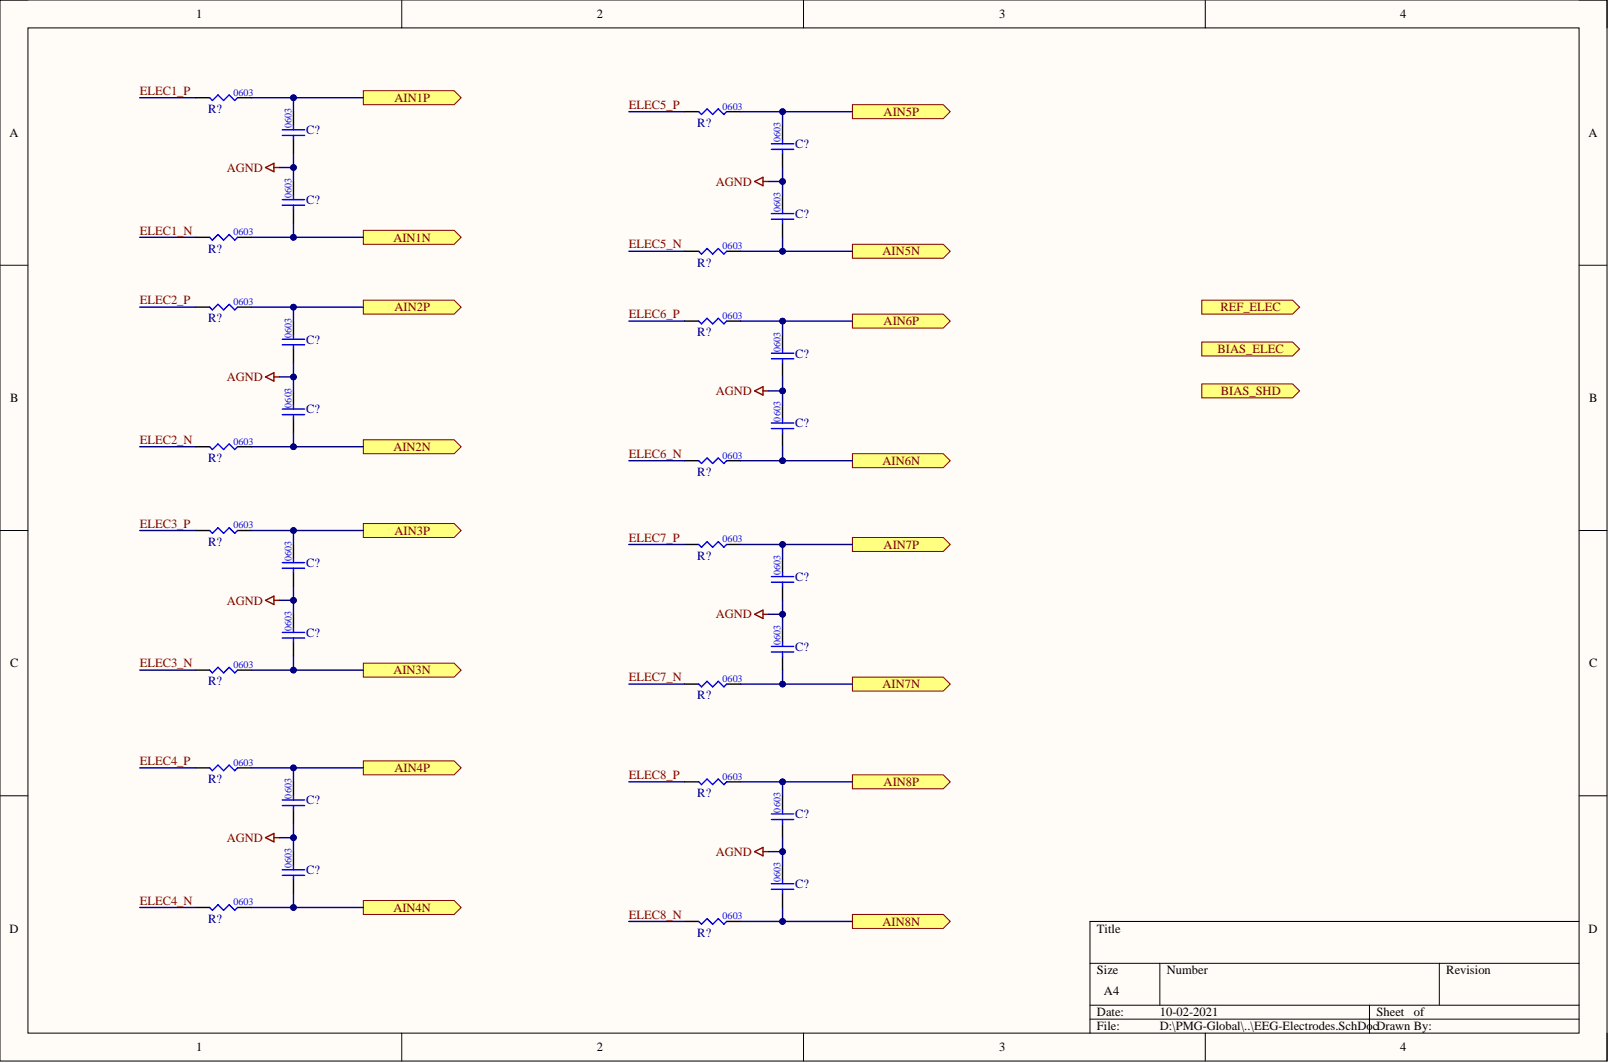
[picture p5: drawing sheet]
<svg xmlns="http://www.w3.org/2000/svg" width="292mm" height="193mm" viewBox="0 0 292 193" stroke-linecap="round" stroke-linejoin="round" font-family="sans-serif">
<path d="M0 0h291.7v192.6h-291.7z" fill-rule="evenodd" fill="#fffcf8"/>
<path d="M0 0h291.7v192.6h-291.7z" fill="none" stroke="#000" stroke-width=".18"/>
<path d="M5.1 5.1h281.6v182.4h-281.6z" fill-rule="evenodd" fill="#fffcf8"/>
<g fill="none" stroke="#000" stroke-width=".18">
<path d="M0 0h5.1M72.9 0v5.1M145.9 0v5.1M218.8 0v5.1M286.7 0h5v5.1M5.1 5.1h281.6v182.4h-281.6zM0 48.2h5.1M286.7 48.2h5M0 96.3h5.1M286.7 96.3h5M0 144.5h5.1M286.7 144.5h5"/>
<path d="M197.9 174.9h88.8M210.6 174.9v7.6M261.3 174.9v7.6M286.7 167.3h-88.8v20.2M72.9 187.5v5.1M145.9 187.5v5.1M197.9 182.5h88.8M197.9 185h88.8M218.8 187.5v5.1M248.6 182.5v5M291.7 187.5v5.1"/>
</g>
<path d="M35.5 17.7h2.6M43.1 17.7h2.6M53.3 20.3v2.5M53.3 25.3v2.6M53.3 32.9v2.6M53.3 38v2.5M35.5 43.1h2.6M43.1 43.1h2.6" fill="none" stroke="#000" stroke-width=".25"/>
<path d="M38.1 17.7l.5 .5 1-1 1 1 1-1 1 1 .5-.5M51.2 37.3h4.1M51.2 36.2h4.1M51.2 24.6h4.1M51.2 23.6h4.1M53.3 22.8v.8M53.3 24.6v.7M53.3 35.5v.7M53.3 37.3v.7M38.1 43.1l.5 .5 1-1 1 1 1-1 1 1 .5-.5" fill="none" stroke="#00f" stroke-width=".25"/>
<path d="M48.2 30.4l1.5-.8v1.6zM49.7 30.4h1" fill="none" stroke="#800000" stroke-width=".25"/>
<path d="M66 16.5h16.4l1.3 1.2-1.3 1.3h-16.4z" fill-rule="evenodd" fill="#ffff80"/>
<path d="M66 16.5h16.4l1.3 1.2-1.3 1.3h-16.4z" fill="none" stroke="#800000" stroke-width=".18"/>
<path d="M66 41.8h16.4l1.3 1.3-1.3 1.2h-16.4z" fill-rule="evenodd" fill="#ffff80"/>
<path d="M66 41.8h16.4l1.3 1.3-1.3 1.2h-16.4z" fill="none" stroke="#800000" stroke-width=".18"/>
<path d="M53.3 27.9v2.5h-2.6" fill="none" stroke="#000080" stroke-width=".25"/>
<circle cx="53.3" cy="30.4" r=".51" fill="#000080"/>
<circle cx="53.3" cy="30.4" r=".51" fill="none" stroke="#000080" stroke-width=".18"/>
<path d="M53.3 17.7v2.6" fill="none" stroke="#000080" stroke-width=".25"/>
<circle cx="53.3" cy="17.7" r=".51" fill="#000080"/>
<circle cx="53.3" cy="17.7" r=".51" fill="none" stroke="#000080" stroke-width=".18"/>
<path d="M53.3 30.4v2.5" fill="none" stroke="#000080" stroke-width=".25"/>
<circle cx="53.3" cy="30.4" r=".51" fill="#000080"/>
<circle cx="53.3" cy="30.4" r=".51" fill="none" stroke="#000080" stroke-width=".18"/>
<path d="M45.7 17.7h20.3" fill="none" stroke="#000080" stroke-width=".25"/>
<circle cx="53.3" cy="17.7" r=".51" fill="#000080"/>
<circle cx="53.3" cy="17.7" r=".51" fill="none" stroke="#000080" stroke-width=".18"/>
<path d="M53.3 40.5v2.6h-7.6" fill="none" stroke="#000080" stroke-width=".25"/>
<circle cx="53.3" cy="43.1" r=".51" fill="#000080"/>
<circle cx="53.3" cy="43.1" r=".51" fill="none" stroke="#000080" stroke-width=".18"/>
<path d="M53.3 43.1h12.7" fill="none" stroke="#000080" stroke-width=".25"/>
<circle cx="53.3" cy="43.1" r=".51" fill="#000080"/>
<circle cx="53.3" cy="43.1" r=".51" fill="none" stroke="#000080" stroke-width=".18"/>
<path d="M25.4 17.7h10.1M25.4 43.1h10.1" fill="none" stroke="#000080" stroke-width=".25"/>
<path d="M35.5 55.8h2.6M43.1 55.8h2.6M53.3 58.3v2.5M53.3 63.4v2.5M53.3 71v2.5M53.3 76v2.6M35.5 81.1h2.6M43.1 81.1h2.6" fill="none" stroke="#000" stroke-width=".25"/>
<path d="M38.1 55.8l.5 .5 1-1.1 1 1.1 1-1.1 1 1.1 .5-.5M51.2 75.3h4.1M51.2 74.3h4.1M51.2 62.6h4.1M51.2 61.6h4.1M53.3 60.8v.8M53.3 62.6v.8M53.3 73.5v.8M53.3 75.3v.7M38.1 81.1l.5 .5 1-1 1 1 1-1 1 1 .5-.5" fill="none" stroke="#00f" stroke-width=".25"/>
<path d="M48.2 68.4l1.5-.7v1.5zM49.7 68.4h1" fill="none" stroke="#800000" stroke-width=".25"/>
<path d="M66 54.5h16.4l1.3 1.3-1.3 1.2h-16.4z" fill-rule="evenodd" fill="#ffff80"/>
<path d="M66 54.5h16.4l1.3 1.3-1.3 1.2h-16.4z" fill="none" stroke="#800000" stroke-width=".18"/>
<path d="M66 79.8h16.4l1.3 1.3-1.3 1.3h-16.4z" fill-rule="evenodd" fill="#ffff80"/>
<path d="M66 79.8h16.4l1.3 1.3-1.3 1.3h-16.4z" fill="none" stroke="#800000" stroke-width=".18"/>
<path d="M53.3 65.9v2.5h-2.6" fill="none" stroke="#000080" stroke-width=".25"/>
<circle cx="53.3" cy="68.4" r=".51" fill="#000080"/>
<circle cx="53.3" cy="68.4" r=".51" fill="none" stroke="#000080" stroke-width=".18"/>
<path d="M53.3 55.8v2.5" fill="none" stroke="#000080" stroke-width=".25"/>
<circle cx="53.3" cy="55.8" r=".51" fill="#000080"/>
<circle cx="53.3" cy="55.8" r=".51" fill="none" stroke="#000080" stroke-width=".18"/>
<path d="M53.3 68.4v2.6" fill="none" stroke="#000080" stroke-width=".25"/>
<circle cx="53.3" cy="68.4" r=".51" fill="#000080"/>
<circle cx="53.3" cy="68.4" r=".51" fill="none" stroke="#000080" stroke-width=".18"/>
<path d="M45.7 55.8h20.3" fill="none" stroke="#000080" stroke-width=".25"/>
<circle cx="53.3" cy="55.8" r=".51" fill="#000080"/>
<circle cx="53.3" cy="55.8" r=".51" fill="none" stroke="#000080" stroke-width=".18"/>
<path d="M53.3 78.6v2.5h-7.6" fill="none" stroke="#000080" stroke-width=".25"/>
<circle cx="53.3" cy="81.1" r=".51" fill="#000080"/>
<circle cx="53.3" cy="81.1" r=".51" fill="none" stroke="#000080" stroke-width=".18"/>
<path d="M53.3 81.1h12.7" fill="none" stroke="#000080" stroke-width=".25"/>
<circle cx="53.3" cy="81.1" r=".51" fill="#000080"/>
<circle cx="53.3" cy="81.1" r=".51" fill="none" stroke="#000080" stroke-width=".18"/>
<path d="M25.4 55.8h10.1M25.4 81.1h10.1" fill="none" stroke="#000080" stroke-width=".25"/>
<path d="M35.5 96.3h2.6M43.1 96.3h2.6M53.3 98.8v2.6M53.3 103.9v2.5M53.3 111.5v2.5M53.3 116.6v2.5M35.5 121.7h2.6M43.1 121.7h2.6" fill="none" stroke="#000" stroke-width=".25"/>
<path d="M38.1 96.3l.5 .5 1-1 1 1 1-1 1 1 .5-.5M51.2 115.8h4.1M51.2 114.8h4.1M51.2 103.1h4.1M51.2 102.1h4.1M53.3 101.4v.7M53.3 103.1v.8M53.3 114v.8M53.3 115.8v.8M38.1 121.7l.5 .5 1-1.1 1 1.1 1-1.1 1 1.1 .5-.5" fill="none" stroke="#00f" stroke-width=".25"/>
<path d="M48.2 109l1.5-.8v1.5zM49.7 109h1" fill="none" stroke="#800000" stroke-width=".25"/>
<path d="M66 95h16.4l1.3 1.3-1.3 1.3h-16.4z" fill-rule="evenodd" fill="#ffff80"/>
<path d="M66 95h16.4l1.3 1.3-1.3 1.3h-16.4z" fill="none" stroke="#800000" stroke-width=".18"/>
<path d="M66 120.4h16.4l1.3 1.3-1.3 1.2h-16.4z" fill-rule="evenodd" fill="#ffff80"/>
<path d="M66 120.4h16.4l1.3 1.3-1.3 1.2h-16.4z" fill="none" stroke="#800000" stroke-width=".18"/>
<path d="M53.3 106.4v2.6h-2.6" fill="none" stroke="#000080" stroke-width=".25"/>
<circle cx="53.3" cy="109" r=".51" fill="#000080"/>
<circle cx="53.3" cy="109" r=".51" fill="none" stroke="#000080" stroke-width=".18"/>
<path d="M53.3 96.3v2.5" fill="none" stroke="#000080" stroke-width=".25"/>
<circle cx="53.3" cy="96.3" r=".51" fill="#000080"/>
<circle cx="53.3" cy="96.3" r=".51" fill="none" stroke="#000080" stroke-width=".18"/>
<path d="M53.3 109v2.5" fill="none" stroke="#000080" stroke-width=".25"/>
<circle cx="53.3" cy="109" r=".51" fill="#000080"/>
<circle cx="53.3" cy="109" r=".51" fill="none" stroke="#000080" stroke-width=".18"/>
<path d="M45.7 96.3h20.3" fill="none" stroke="#000080" stroke-width=".25"/>
<circle cx="53.3" cy="96.3" r=".51" fill="#000080"/>
<circle cx="53.3" cy="96.3" r=".51" fill="none" stroke="#000080" stroke-width=".18"/>
<path d="M53.3 119.1v2.6h-7.6" fill="none" stroke="#000080" stroke-width=".25"/>
<circle cx="53.3" cy="121.7" r=".51" fill="#000080"/>
<circle cx="53.3" cy="121.7" r=".51" fill="none" stroke="#000080" stroke-width=".18"/>
<path d="M53.3 121.7h12.7" fill="none" stroke="#000080" stroke-width=".25"/>
<circle cx="53.3" cy="121.7" r=".51" fill="#000080"/>
<circle cx="53.3" cy="121.7" r=".51" fill="none" stroke="#000080" stroke-width=".18"/>
<path d="M25.4 96.3h10.1M25.4 121.7h10.1" fill="none" stroke="#000080" stroke-width=".25"/>
<path d="M35.5 139.4h2.6M43.1 139.4h2.6M53.3 141.9v2.6M53.3 147v2.5M53.3 154.6v2.5M53.3 159.7v2.5M35.5 164.7h2.6M43.1 164.7h2.6" fill="none" stroke="#000" stroke-width=".25"/>
<path d="M38.1 139.4l.5 .5 1-1 1 1 1-1 1 1 .5-.5M51.2 158.9h4.1M51.2 157.9h4.1M51.2 146.2h4.1M51.2 145.2h4.1M53.3 144.5v.7M53.3 146.2v.8M53.3 157.1v.8M53.3 158.9v.8M38.1 164.7l.5 .5 1-1 1 1 1-1 1 1 .5-.5" fill="none" stroke="#00f" stroke-width=".25"/>
<path d="M48.2 152.1l1.5-.8v1.5zM49.7 152.1h1" fill="none" stroke="#800000" stroke-width=".25"/>
<path d="M66 138.1h16.4l1.3 1.3-1.3 1.3h-16.4z" fill-rule="evenodd" fill="#ffff80"/>
<path d="M66 138.1h16.4l1.3 1.3-1.3 1.3h-16.4z" fill="none" stroke="#800000" stroke-width=".18"/>
<path d="M66 163.5h16.4l1.3 1.2-1.3 1.3h-16.4z" fill-rule="evenodd" fill="#ffff80"/>
<path d="M66 163.5h16.4l1.3 1.2-1.3 1.3h-16.4z" fill="none" stroke="#800000" stroke-width=".18"/>
<path d="M53.3 149.5v2.6h-2.6" fill="none" stroke="#000080" stroke-width=".25"/>
<circle cx="53.3" cy="152.1" r=".51" fill="#000080"/>
<circle cx="53.3" cy="152.1" r=".51" fill="none" stroke="#000080" stroke-width=".18"/>
<path d="M53.3 139.4v2.5" fill="none" stroke="#000080" stroke-width=".25"/>
<circle cx="53.3" cy="139.4" r=".51" fill="#000080"/>
<circle cx="53.3" cy="139.4" r=".51" fill="none" stroke="#000080" stroke-width=".18"/>
<path d="M53.3 152.1v2.5" fill="none" stroke="#000080" stroke-width=".25"/>
<circle cx="53.3" cy="152.1" r=".51" fill="#000080"/>
<circle cx="53.3" cy="152.1" r=".51" fill="none" stroke="#000080" stroke-width=".18"/>
<path d="M45.7 139.4h20.3" fill="none" stroke="#000080" stroke-width=".25"/>
<circle cx="53.3" cy="139.4" r=".51" fill="#000080"/>
<circle cx="53.3" cy="139.4" r=".51" fill="none" stroke="#000080" stroke-width=".18"/>
<path d="M53.3 162.2v2.5h-7.6" fill="none" stroke="#000080" stroke-width=".25"/>
<circle cx="53.3" cy="164.7" r=".51" fill="#000080"/>
<circle cx="53.3" cy="164.7" r=".51" fill="none" stroke="#000080" stroke-width=".18"/>
<path d="M53.3 164.7h12.7" fill="none" stroke="#000080" stroke-width=".25"/>
<circle cx="53.3" cy="164.7" r=".51" fill="#000080"/>
<circle cx="53.3" cy="164.7" r=".51" fill="none" stroke="#000080" stroke-width=".18"/>
<path d="M25.4 139.4h10.1M25.4 164.7h10.1" fill="none" stroke="#000080" stroke-width=".25"/>
<path d="M124.3 20.3h2.5M131.9 20.3h2.6M142.1 22.8v2.5M142.1 27.9v2.5M142.1 35.5v2.5M124.3 45.6h2.5M131.9 45.6h2.6M142.1 40.5v2.6" fill="none" stroke="#000" stroke-width=".25"/>
<path d="M126.8 20.3l.6 .5 1-1 1 1 1-1 1 1 .5-.5M140 39.8h4.1M140 38.8h4.1M140 27.1h4.1M140 26.1h4.1M142.1 25.3v.8M142.1 27.1v.8M142.1 38v.8M142.1 39.8v.7M126.8 45.6l.6 .5 1-1 1 1 1-1 1 1 .5-.5" fill="none" stroke="#00f" stroke-width=".25"/>
<path d="M137 32.9l1.5-.7v1.5zM138.5 32.9h1" fill="none" stroke="#800000" stroke-width=".25"/>
<path d="M154.8 19h16.4l1.3 1.3-1.3 1.2h-16.4z" fill-rule="evenodd" fill="#ffff80"/>
<path d="M154.8 19h16.4l1.3 1.3-1.3 1.2h-16.4z" fill="none" stroke="#800000" stroke-width=".18"/>
<path d="M154.8 44.3h16.4l1.3 1.3-1.3 1.3h-16.4z" fill-rule="evenodd" fill="#ffff80"/>
<path d="M154.8 44.3h16.4l1.3 1.3-1.3 1.3h-16.4z" fill="none" stroke="#800000" stroke-width=".18"/>
<path d="M142.1 30.4v2.5h-2.6" fill="none" stroke="#000080" stroke-width=".25"/>
<circle cx="142.1" cy="32.9" r=".51" fill="#000080"/>
<circle cx="142.1" cy="32.9" r=".51" fill="none" stroke="#000080" stroke-width=".18"/>
<path d="M142.1 20.3v2.5" fill="none" stroke="#000080" stroke-width=".25"/>
<circle cx="142.1" cy="20.3" r=".51" fill="#000080"/>
<circle cx="142.1" cy="20.3" r=".51" fill="none" stroke="#000080" stroke-width=".18"/>
<path d="M142.1 32.9v2.6" fill="none" stroke="#000080" stroke-width=".25"/>
<circle cx="142.1" cy="32.9" r=".51" fill="#000080"/>
<circle cx="142.1" cy="32.9" r=".51" fill="none" stroke="#000080" stroke-width=".18"/>
<path d="M134.5 20.3h20.3" fill="none" stroke="#000080" stroke-width=".25"/>
<circle cx="142.1" cy="20.3" r=".51" fill="#000080"/>
<circle cx="142.1" cy="20.3" r=".51" fill="none" stroke="#000080" stroke-width=".18"/>
<path d="M142.1 43.1v2.5h-7.6" fill="none" stroke="#000080" stroke-width=".25"/>
<circle cx="142.1" cy="45.6" r=".51" fill="#000080"/>
<circle cx="142.1" cy="45.6" r=".51" fill="none" stroke="#000080" stroke-width=".18"/>
<path d="M142.1 45.6h12.7" fill="none" stroke="#000080" stroke-width=".25"/>
<circle cx="142.1" cy="45.6" r=".51" fill="#000080"/>
<circle cx="142.1" cy="45.6" r=".51" fill="none" stroke="#000080" stroke-width=".18"/>
<path d="M124.3 58.3h2.5M131.9 58.3h2.6M142.1 60.8v2.6M142.1 65.9v2.5M142.1 73.5v2.5M142.1 78.6v2.5M124.3 83.6h2.5M131.9 83.6h2.6" fill="none" stroke="#000" stroke-width=".25"/>
<path d="M126.8 58.3l.6 .5 1-1 1 1 1-1 1 1 .5-.5M140 77.8h4.1M140 76.8h4.1M140 65.1h4.1M140 64.1h4.1M142.1 63.4v.7M142.1 65.1v.8M142.1 76v.8M142.1 77.8v.8M126.8 83.6l.6 .5 1-1 1 1 1-1 1 1 .5-.5" fill="none" stroke="#00f" stroke-width=".25"/>
<path d="M137 71l1.5-.8v1.5zM138.5 71h1" fill="none" stroke="#800000" stroke-width=".25"/>
<path d="M154.8 57h16.4l1.3 1.3-1.3 1.3h-16.4z" fill-rule="evenodd" fill="#ffff80"/>
<path d="M154.8 57h16.4l1.3 1.3-1.3 1.3h-16.4z" fill="none" stroke="#800000" stroke-width=".18"/>
<path d="M154.8 82.4h16.4l1.3 1.2-1.3 1.3h-16.4z" fill-rule="evenodd" fill="#ffff80"/>
<path d="M154.8 82.4h16.4l1.3 1.2-1.3 1.3h-16.4z" fill="none" stroke="#800000" stroke-width=".18"/>
<path d="M142.1 68.4v2.6h-2.6" fill="none" stroke="#000080" stroke-width=".25"/>
<circle cx="142.1" cy="71" r=".51" fill="#000080"/>
<circle cx="142.1" cy="71" r=".51" fill="none" stroke="#000080" stroke-width=".18"/>
<path d="M142.1 58.3v2.5" fill="none" stroke="#000080" stroke-width=".25"/>
<circle cx="142.1" cy="58.3" r=".51" fill="#000080"/>
<circle cx="142.1" cy="58.3" r=".51" fill="none" stroke="#000080" stroke-width=".18"/>
<path d="M142.1 71v2.5" fill="none" stroke="#000080" stroke-width=".25"/>
<circle cx="142.1" cy="71" r=".51" fill="#000080"/>
<circle cx="142.1" cy="71" r=".51" fill="none" stroke="#000080" stroke-width=".18"/>
<path d="M134.5 58.3h20.3" fill="none" stroke="#000080" stroke-width=".25"/>
<circle cx="142.1" cy="58.3" r=".51" fill="#000080"/>
<circle cx="142.1" cy="58.3" r=".51" fill="none" stroke="#000080" stroke-width=".18"/>
<path d="M142.1 81.1v2.5h-7.6" fill="none" stroke="#000080" stroke-width=".25"/>
<circle cx="142.1" cy="83.6" r=".51" fill="#000080"/>
<circle cx="142.1" cy="83.6" r=".51" fill="none" stroke="#000080" stroke-width=".18"/>
<path d="M142.1 83.6h12.7" fill="none" stroke="#000080" stroke-width=".25"/>
<circle cx="142.1" cy="83.6" r=".51" fill="#000080"/>
<circle cx="142.1" cy="83.6" r=".51" fill="none" stroke="#000080" stroke-width=".18"/>
<path d="M124.3 98.8h2.5M131.9 98.8h2.6M142.1 101.4v2.5M142.1 106.4v2.6M142.1 114v2.6M142.1 119.1v2.6M124.3 124.2h2.5M131.9 124.2h2.6" fill="none" stroke="#000" stroke-width=".25"/>
<path d="M126.8 98.8l.6 .5 1-1 1 1 1-1 1 1 .5-.5M140 118.4h4.1M140 117.3h4.1M140 105.7h4.1M140 104.7h4.1M142.1 103.9v.8M142.1 105.7v.7M142.1 116.6v.7M142.1 118.4v.7M126.8 124.2l.6 .5 1-1 1 1 1-1 1 1 .5-.5" fill="none" stroke="#00f" stroke-width=".25"/>
<path d="M137 111.5l1.5-.7v1.5zM138.5 111.5h1" fill="none" stroke="#800000" stroke-width=".25"/>
<path d="M154.8 97.6h16.4l1.3 1.2-1.3 1.3h-16.4z" fill-rule="evenodd" fill="#ffff80"/>
<path d="M154.8 97.6h16.4l1.3 1.2-1.3 1.3h-16.4z" fill="none" stroke="#800000" stroke-width=".18"/>
<path d="M154.8 122.9h16.4l1.3 1.3-1.3 1.3h-16.4z" fill-rule="evenodd" fill="#ffff80"/>
<path d="M154.8 122.9h16.4l1.3 1.3-1.3 1.3h-16.4z" fill="none" stroke="#800000" stroke-width=".18"/>
<path d="M142.1 109v2.5h-2.6" fill="none" stroke="#000080" stroke-width=".25"/>
<circle cx="142.1" cy="111.5" r=".51" fill="#000080"/>
<circle cx="142.1" cy="111.5" r=".51" fill="none" stroke="#000080" stroke-width=".18"/>
<path d="M142.1 98.8v2.6" fill="none" stroke="#000080" stroke-width=".25"/>
<circle cx="142.1" cy="98.8" r=".51" fill="#000080"/>
<circle cx="142.1" cy="98.8" r=".51" fill="none" stroke="#000080" stroke-width=".18"/>
<path d="M142.1 111.5v2.5" fill="none" stroke="#000080" stroke-width=".25"/>
<circle cx="142.1" cy="111.5" r=".51" fill="#000080"/>
<circle cx="142.1" cy="111.5" r=".51" fill="none" stroke="#000080" stroke-width=".18"/>
<path d="M134.5 98.8h20.3" fill="none" stroke="#000080" stroke-width=".25"/>
<circle cx="142.1" cy="98.8" r=".51" fill="#000080"/>
<circle cx="142.1" cy="98.8" r=".51" fill="none" stroke="#000080" stroke-width=".18"/>
<path d="M142.1 121.7v2.5h-7.6" fill="none" stroke="#000080" stroke-width=".25"/>
<circle cx="142.1" cy="124.2" r=".51" fill="#000080"/>
<circle cx="142.1" cy="124.2" r=".51" fill="none" stroke="#000080" stroke-width=".18"/>
<path d="M142.1 124.2h12.7" fill="none" stroke="#000080" stroke-width=".25"/>
<circle cx="142.1" cy="124.2" r=".51" fill="#000080"/>
<circle cx="142.1" cy="124.2" r=".51" fill="none" stroke="#000080" stroke-width=".18"/>
<path d="M124.3 141.9h2.5M131.9 141.9h2.6M142.1 144.5v2.5M142.1 149.5v2.6M142.1 157.1v2.6M124.3 167.3h2.5M131.9 167.3h2.6M142.1 162.2v2.5" fill="none" stroke="#000" stroke-width=".25"/>
<path d="M126.8 141.9l.6 .5 1-1 1 1 1-1 1 1 .5-.5M140 148.8h4.1M140 147.8h4.1M142.1 147v.8M142.1 148.8v.7M142.1 159.7v.7M126.8 167.3l.6 .5 1-1 1 1 1-1 1 1 .5-.5M140 161.4h4.1M140 160.4h4.1M142.1 161.4v.8" fill="none" stroke="#00f" stroke-width=".25"/>
<path d="M137 154.6l1.5-.8v1.6zM138.5 154.6h1" fill="none" stroke="#800000" stroke-width=".25"/>
<path d="M154.8 140.7h16.4l1.3 1.2-1.3 1.3h-16.4z" fill-rule="evenodd" fill="#ffff80"/>
<path d="M154.8 140.7h16.4l1.3 1.2-1.3 1.3h-16.4z" fill="none" stroke="#800000" stroke-width=".18"/>
<path d="M154.8 166h16.4l1.3 1.3-1.3 1.2h-16.4z" fill-rule="evenodd" fill="#ffff80"/>
<path d="M154.8 166h16.4l1.3 1.3-1.3 1.2h-16.4z" fill="none" stroke="#800000" stroke-width=".18"/>
<path d="M142.1 152.1v2.5h-2.6" fill="none" stroke="#000080" stroke-width=".25"/>
<circle cx="142.1" cy="154.6" r=".51" fill="#000080"/>
<circle cx="142.1" cy="154.6" r=".51" fill="none" stroke="#000080" stroke-width=".18"/>
<path d="M142.1 141.9v2.6" fill="none" stroke="#000080" stroke-width=".25"/>
<circle cx="142.1" cy="141.9" r=".51" fill="#000080"/>
<circle cx="142.1" cy="141.9" r=".51" fill="none" stroke="#000080" stroke-width=".18"/>
<path d="M142.1 154.6v2.5" fill="none" stroke="#000080" stroke-width=".25"/>
<circle cx="142.1" cy="154.6" r=".51" fill="#000080"/>
<circle cx="142.1" cy="154.6" r=".51" fill="none" stroke="#000080" stroke-width=".18"/>
<path d="M134.5 141.9h20.3" fill="none" stroke="#000080" stroke-width=".25"/>
<circle cx="142.1" cy="141.9" r=".51" fill="#000080"/>
<circle cx="142.1" cy="141.9" r=".51" fill="none" stroke="#000080" stroke-width=".18"/>
<path d="M142.1 164.7v2.6h-7.6" fill="none" stroke="#000080" stroke-width=".25"/>
<circle cx="142.1" cy="167.3" r=".51" fill="#000080"/>
<circle cx="142.1" cy="167.3" r=".51" fill="none" stroke="#000080" stroke-width=".18"/>
<path d="M142.1 167.3h12.7" fill="none" stroke="#000080" stroke-width=".25"/>
<circle cx="142.1" cy="167.3" r=".51" fill="#000080"/>
<circle cx="142.1" cy="167.3" r=".51" fill="none" stroke="#000080" stroke-width=".18"/>
<path d="M114.2 20.3h10.1M114.2 45.6h10.1M114.2 58.3h10.1M114.2 83.6h10.1M114.2 98.8h10.1M114.2 124.2h10.1M114.2 141.9h10.1M114.2 167.3h10.1" fill="none" stroke="#000080" stroke-width=".25"/>
<path d="M218.2 54.5h16.5l1.2 1.3-1.2 1.2h-16.5z" fill-rule="evenodd" fill="#ffff80"/>
<path d="M218.2 54.5h16.5l1.2 1.3-1.2 1.2h-16.5z" fill="none" stroke="#800000" stroke-width=".18"/>
<path d="M218.2 62.1h16.5l1.2 1.3-1.2 1.2h-16.5z" fill-rule="evenodd" fill="#ffff80"/>
<path d="M218.2 62.1h16.5l1.2 1.3-1.2 1.2h-16.5z" fill="none" stroke="#800000" stroke-width=".18"/>
<path d="M218.2 69.7h16.5l1.2 1.3-1.2 1.2h-16.5z" fill-rule="evenodd" fill="#ffff80"/>
<path d="M218.2 69.7h16.5l1.2 1.3-1.2 1.2h-16.5z" fill="none" stroke="#800000" stroke-width=".18"/>
<g font-size="2.3">
<text x="35.6" y="3.3">1</text>
<text x="108.4" y="3.3">2</text>
<text x="181.4" y="3.3">3</text>
<text x="254.2" y="3.3">4</text>
<text x="1.7" y="24.8">A</text>
<text x="288.4" y="24.8">A</text>
<text x="1.8" y="73">B</text>
<text x="288.5" y="73">B</text>
<text x="1.8" y="121.1">C</text>
<text x="288.5" y="121.1">C</text>
<text x="1.7" y="169.3">D</text>
<text x="199.1" y="169.3">Title</text>
<text x="288.4" y="169.3">D</text>
<text x="199.1" y="176.9">Size</text>
<text x="211.8" y="176.9">Number</text>
<text x="262.6" y="176.9">Revision</text>
<text x="199.1" y="184.5">Date:</text>
<text x="200.4" y="180.7">A4</text>
<text x="210.6" y="184.5">10-02-2021</text>
<text x="249.9" y="184.5">Sheet</text>
<text x="256.7" y="184.5">of</text>
<text x="35.6" y="190.8">1</text>
<text x="108.4" y="190.8">2</text>
<text x="181.4" y="190.8">3</text>
<text x="199.1" y="187">File:</text>
<text x="210.6" y="187">D:\PMG-Global\..\EEG-Electrodes.SchDocDrawn By:</text>
<text x="254.2" y="190.8">4</text>
</g>
<g font-size="2.3" fill="#800000">
<text x="25.4" y="17.2">ELEC1_P</text>
<text x="71.6" y="18.5">AIN1P</text>
<text x="114.2" y="19.8">ELEC5_P</text>
<text x="160.4" y="21">AIN5P</text>
<text x="41.2" y="31.2">AGND</text>
<text x="130" y="33.7">AGND</text>
<text x="25.4" y="42.6">ELEC1_N</text>
<text x="71.4" y="43.8">AIN1N</text>
<text x="114.2" y="45.1">ELEC5_N</text>
<text x="160.2" y="46.4">AIN5N</text>
<text x="25.4" y="55.2">ELEC2_P</text>
<text x="71.6" y="56.5">AIN2P</text>
<text x="114.2" y="57.8">ELEC6_P</text>
<text x="160.4" y="59">AIN6P</text>
<text x="221.6" y="56.5">REF_ELEC</text>
<text x="221" y="64.1">BIAS_ELEC</text>
<text x="41.2" y="69.2">AGND</text>
<text x="130" y="71.7">AGND</text>
<text x="221.6" y="71.7">BIAS_SHD</text>
<text x="25.4" y="80.6">ELEC2_N</text>
<text x="71.4" y="81.9">AIN2N</text>
<text x="114.2" y="83.1">ELEC6_N</text>
<text x="160.2" y="84.4">AIN6N</text>
<text x="25.4" y="95.8">ELEC3_P</text>
<text x="71.6" y="97.1">AIN3P</text>
<text x="114.2" y="98.3">ELEC7_P</text>
<text x="160.4" y="99.6">AIN7P</text>
<text x="41.2" y="109.7">AGND</text>
<text x="130" y="112.3">AGND</text>
<text x="25.4" y="121.1">ELEC3_N</text>
<text x="71.4" y="122.4">AIN3N</text>
<text x="114.2" y="123.7">ELEC7_N</text>
<text x="160.2" y="124.9">AIN7N</text>
<text x="25.4" y="138.9">ELEC4_P</text>
<text x="71.6" y="140.2">AIN4P</text>
<text x="114.2" y="141.4">ELEC8_P</text>
<text x="160.4" y="142.7">AIN8P</text>
<text x="41.2" y="152.8">AGND</text>
<text x="130" y="155.4">AGND</text>
<text x="25.4" y="164.2">ELEC4_N</text>
<text x="71.4" y="165.5">AIN4N</text>
<text x="114.2" y="166.8">ELEC8_N</text>
<text x="160.2" y="168">AIN8N</text>
</g>
<g font-size="2.3" fill="#000080">
<text x="37.8" y="20.5">R?</text>
<text x="126.6" y="23.1">R?</text>
<text x="55.6" y="24.4">C?</text>
<text x="144.3" y="26.9">C?</text>
<text x="55.6" y="37">C?</text>
<text x="144.3" y="39.6">C?</text>
<text x="37.8" y="45.9">R?</text>
<text x="126.6" y="48.4">R?</text>
<text x="37.8" y="58.5">R?</text>
<text x="55.6" y="62.4">C?</text>
<text x="126.6" y="61.1">R?</text>
<text x="144.3" y="64.9">C?</text>
<text x="55.6" y="75.1">C?</text>
<text x="144.3" y="77.6">C?</text>
<text x="37.8" y="83.9">R?</text>
<text x="126.6" y="86.4">R?</text>
<text x="37.8" y="99.1">R?</text>
<text x="126.6" y="101.6">R?</text>
<text x="55.6" y="102.9">C?</text>
<text x="144.3" y="105.5">C?</text>
<text x="55.6" y="115.6">C?</text>
<text x="144.3" y="118.1">C?</text>
<text x="37.8" y="124.4">R?</text>
<text x="126.6" y="127">R?</text>
<text x="37.8" y="142.2">R?</text>
<text x="55.6" y="146">C?</text>
<text x="126.6" y="144.7">R?</text>
<text x="144.3" y="148.6">C?</text>
<text x="55.6" y="158.7">C?</text>
<text x="144.3" y="161.2">C?</text>
<text x="37.8" y="167.5">R?</text>
<text x="126.6" y="170.1">R?</text>
</g>
<g font-size="1.8" fill="#00f">
<text x="42.4" y="17.4">0603</text>
<text x="52.9" y="23.3" transform="rotate(-90 52.9 23.3)">0603</text>
<text x="131.2" y="19.9">0603</text>
<text x="141.7" y="25.8" transform="rotate(-90 141.7 25.8)">0603</text>
<text x="52.9" y="36" transform="rotate(-90 52.9 36)">0603</text>
<text x="141.7" y="38.5" transform="rotate(-90 141.7 38.5)">0603</text>
<text x="42.4" y="42.7">0603</text>
<text x="131.2" y="45.2">0603</text>
<text x="42.4" y="55.4">0603</text>
<text x="131.2" y="57.9">0603</text>
<text x="52.9" y="61.3" transform="rotate(-90 52.9 61.3)">0603</text>
<text x="141.7" y="63.9" transform="rotate(-90 141.7 63.9)">0603</text>
<text x="52.9" y="74" transform="rotate(-90 52.9 74)">0603</text>
<text x="141.7" y="76.5" transform="rotate(-90 141.7 76.5)">0603</text>
<text x="42.4" y="80.7">0603</text>
<text x="131.2" y="83.3">0603</text>
<text x="42.4" y="95.9">0603</text>
<text x="52.9" y="101.9" transform="rotate(-90 52.9 101.9)">0603</text>
<text x="131.2" y="98.5">0603</text>
<text x="141.7" y="104.4" transform="rotate(-90 141.7 104.4)">0603</text>
<text x="52.9" y="114.6" transform="rotate(-90 52.9 114.6)">0603</text>
<text x="141.7" y="117.1" transform="rotate(-90 141.7 117.1)">0603</text>
<text x="42.4" y="121.3">0603</text>
<text x="131.2" y="123.8">0603</text>
<text x="42.4" y="139">0603</text>
<text x="131.2" y="141.5">0603</text>
<text x="52.9" y="145" transform="rotate(-90 52.9 145)">0603</text>
<text x="141.7" y="147.5" transform="rotate(-90 141.7 147.5)">0603</text>
<text x="52.9" y="157.6" transform="rotate(-90 52.9 157.6)">0603</text>
<text x="141.7" y="160.2" transform="rotate(-90 141.7 160.2)">0603</text>
<text x="42.4" y="164.4">0603</text>
<text x="131.2" y="166.9">0603</text>
</g>
</svg>
